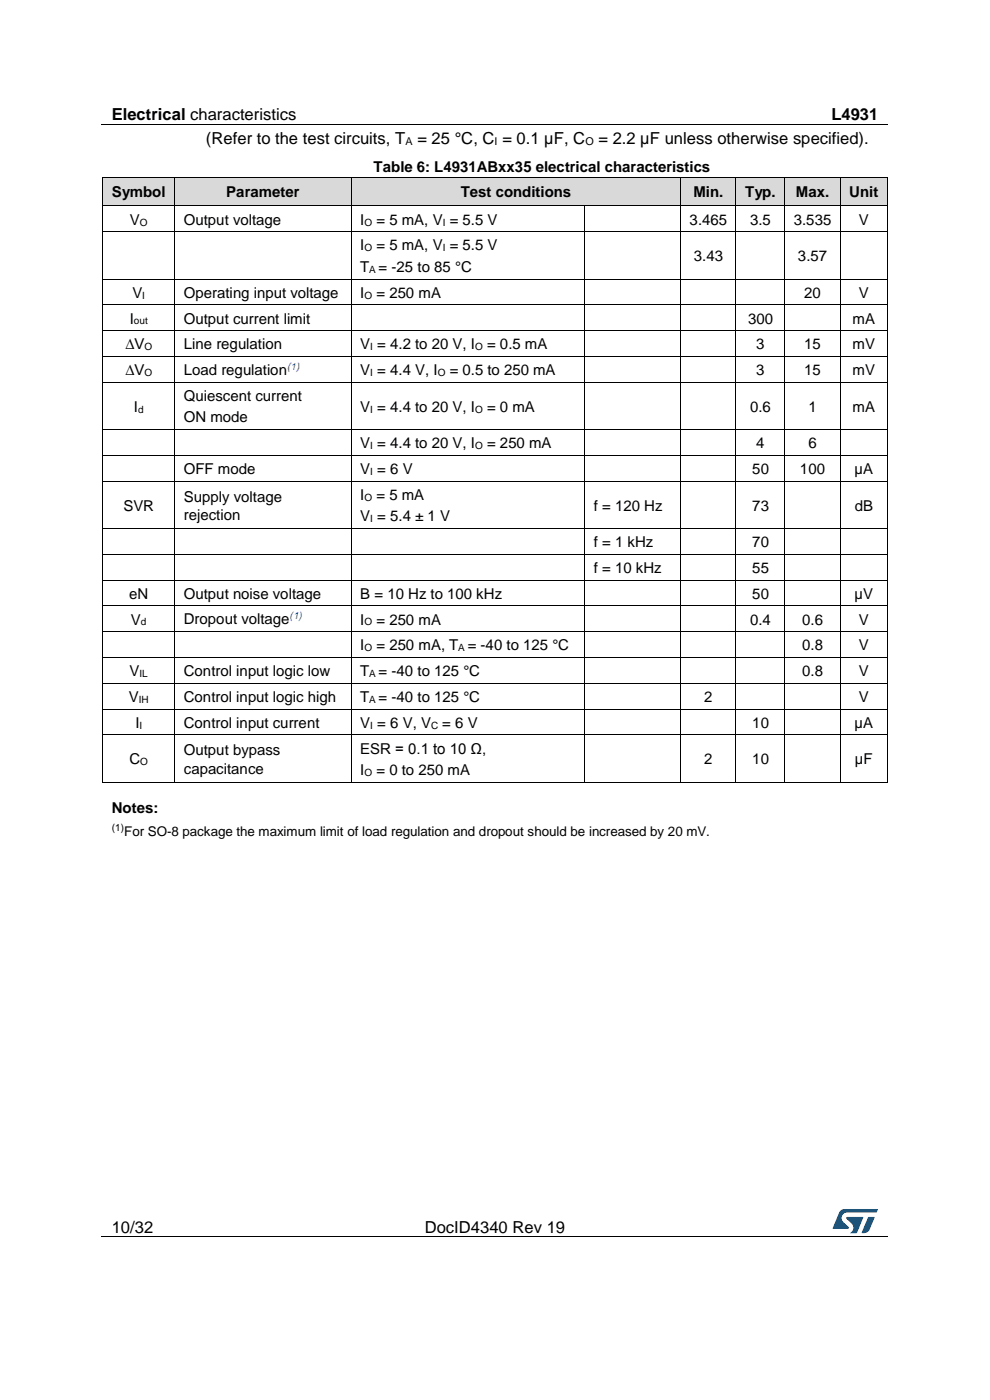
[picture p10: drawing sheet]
<svg xmlns="http://www.w3.org/2000/svg" width="210mm" height="297mm" viewBox="0 0 210 297" stroke-linecap="round" stroke-linejoin="round" font-family="sans-serif">
<path d="M21.5 26.5h166.8M21.5 262.4h166.8" fill="none" stroke="#000" stroke-width=".21"/>
<g fill="#000">
<path d="M105.3 26.4h.1v.1h-.1z" fill-rule="evenodd"/>
<path d="M61.6 262.3h.1v.2h-.1z" fill-rule="evenodd"/>
<path d="M148 262.3h.2v.2h-.2z" fill-rule="evenodd"/>
</g>
<g fill="#005288">
<path d="M178.2 256.9l.6-.4h.4l7 .1-.3 .6h-6.1a1.26 1.26 0 0 0-1.3 1.1 1.26 1.26 0 0 0 .8 1.4l.7 .6v.3l-3.3 .1z"/>
<path d="M184.2 258.2l1.3 .1-1 2.5a1.32 1.32 0 0 1-1.7 .7z"/>
<path d="M179.6 258.2l3.6 .1-1.5 3.3h-1.4a1.35 1.35 0 0 0 .7-1.2 1.35 1.35 0 0 0-.8-1.2l-.6-.6z"/>
</g>
<g fill="#d9d9d9">
<path d="M21.9 37.6h15.2v6h-15.2z" fill-rule="evenodd"/>
<path d="M23.7 37.6h11.5v6h-11.5z" fill-rule="evenodd"/>
<path d="M37.1 37.6h37.4v6h-37.4z" fill-rule="evenodd"/>
<path d="M39 37.6h33.6v6h-33.6z" fill-rule="evenodd"/>
<path d="M74.6 37.6h69.7v6h-69.7z" fill-rule="evenodd"/>
<path d="M76.4 37.6h66.1v6h-66.1z" fill-rule="evenodd"/>
<path d="M144.4 37.6h11.7v6h-11.7z" fill-rule="evenodd"/>
<path d="M146.3 37.6h8v6h-8z" fill-rule="evenodd"/>
<path d="M156.2 37.6h10.3v6h-10.3z" fill-rule="evenodd"/>
<path d="M158.1 37.6h6.5v6h-6.5z" fill-rule="evenodd"/>
<path d="M166.5 37.6h11.8v6h-11.8z" fill-rule="evenodd"/>
<path d="M168.4 37.6h8v6h-8z" fill-rule="evenodd"/>
<path d="M178.3 37.6h9.9v6h-9.9z" fill-rule="evenodd"/>
<path d="M180.2 37.6h6.2v6h-6.2z" fill-rule="evenodd"/>
</g>
<g fill="#000">
<path d="M21.7 37.5l.1 .1z" fill-rule="evenodd"/>
<path d="M21.7 37.5l.1 .1z" fill-rule="evenodd"/>
<path d="M37 37.5l.1 .1z" fill-rule="evenodd"/>
<path d="M74.5 37.5l.1 .1z" fill-rule="evenodd"/>
<path d="M144.3 37.5l.1 .1z" fill-rule="evenodd"/>
<path d="M156.1 37.5l.1 .1z" fill-rule="evenodd"/>
<path d="M166.4 37.5l.1 .1z" fill-rule="evenodd"/>
<path d="M178.2 37.5l.1 .1z" fill-rule="evenodd"/>
<path d="M188.2 37.5l.1 .1z" fill-rule="evenodd"/>
<path d="M188.2 37.5l.1 .1z" fill-rule="evenodd"/>
<path d="M21.7 43.6h.2v.2h-.2z" fill-rule="evenodd"/>
<path d="M21.7 43.6h.2v.2h-.2z" fill-rule="evenodd"/>
<path d="M21.7 49.1h.2v.1h-.2z" fill-rule="evenodd"/>
<path d="M21.7 59.1h.2v.2h-.2z" fill-rule="evenodd"/>
<path d="M21.9 43.6h.1v.2h-.1z" fill-rule="evenodd"/>
<path d="M37 43.6h.2v.2h-.2z" fill-rule="evenodd"/>
<path d="M37 49.1h.2v.1h-.2z" fill-rule="evenodd"/>
<path d="M37 59.1h.2v.2h-.2z" fill-rule="evenodd"/>
<path d="M37.2 43.6h.1v.2h-.1z" fill-rule="evenodd"/>
<path d="M74.4 43.6h.2v.2h-.2z" fill-rule="evenodd"/>
<path d="M74.4 49.1h.2v.1h-.2z" fill-rule="evenodd"/>
<path d="M74.4 59.1h.2v.2h-.2z" fill-rule="evenodd"/>
<path d="M74.6 43.6h.2v.2h-.2z" fill-rule="evenodd"/>
<path d="M124 43.6h.1v.2h-.1z" fill-rule="evenodd"/>
<path d="M124 49.1h.1v.1h-.1z" fill-rule="evenodd"/>
<path d="M124 59.1h.1v.2h-.1z" fill-rule="evenodd"/>
<path d="M144.3 43.6h.2v.2h-.2z" fill-rule="evenodd"/>
<path d="M144.3 49.1h.2v.1h-.2z" fill-rule="evenodd"/>
<path d="M144.3 59.1h.2v.2h-.2z" fill-rule="evenodd"/>
<path d="M144.5 43.6h.1v.2h-.1z" fill-rule="evenodd"/>
<path d="M156 43.6h.2v.2h-.2z" fill-rule="evenodd"/>
<path d="M156 49.1h.2v.1h-.2z" fill-rule="evenodd"/>
<path d="M156 59.1h.2v.2h-.2z" fill-rule="evenodd"/>
<path d="M156.2 43.6h.2v.2h-.2z" fill-rule="evenodd"/>
<path d="M166.4 43.6h.2v.2h-.2z" fill-rule="evenodd"/>
<path d="M166.4 49.1h.2v.1h-.2z" fill-rule="evenodd"/>
<path d="M166.4 59.1h.2v.2h-.2z" fill-rule="evenodd"/>
<path d="M166.6 43.6h.1v.2h-.1z" fill-rule="evenodd"/>
<path d="M178.2 43.6h.2v.2h-.2z" fill-rule="evenodd"/>
<path d="M178.2 49.1h.2v.1h-.2z" fill-rule="evenodd"/>
<path d="M178.2 59.1h.2v.2h-.2z" fill-rule="evenodd"/>
<path d="M178.4 43.6h.1v.2h-.1z" fill-rule="evenodd"/>
<path d="M188.2 43.6h.1v.2h-.1z" fill-rule="evenodd"/>
<path d="M188.2 43.6h.1v.2h-.1z" fill-rule="evenodd"/>
<path d="M188.2 49.1h.1v.1h-.1z" fill-rule="evenodd"/>
<path d="M188.2 59.1h.1v.2h-.1z" fill-rule="evenodd"/>
<path d="M21.7 64.6h.2v.2h-.2z" fill-rule="evenodd"/>
<path d="M21.7 70.1h.2v.1h-.2z" fill-rule="evenodd"/>
<path d="M21.7 75.5h.2v.2h-.2z" fill-rule="evenodd"/>
<path d="M37 64.6h.2v.2h-.2z" fill-rule="evenodd"/>
<path d="M37 70.1h.2v.1h-.2z" fill-rule="evenodd"/>
<path d="M37 75.5h.2v.2h-.2z" fill-rule="evenodd"/>
<path d="M74.4 64.6h.2v.2h-.2z" fill-rule="evenodd"/>
<path d="M74.4 70.1h.2v.1h-.2z" fill-rule="evenodd"/>
<path d="M74.4 75.5h.2v.2h-.2z" fill-rule="evenodd"/>
<path d="M124 64.6h.1v.2h-.1z" fill-rule="evenodd"/>
<path d="M124 70.1h.1v.1h-.1z" fill-rule="evenodd"/>
<path d="M124 75.5h.1v.2h-.1z" fill-rule="evenodd"/>
<path d="M144.3 64.6h.2v.2h-.2z" fill-rule="evenodd"/>
<path d="M144.3 70.1h.2v.1h-.2z" fill-rule="evenodd"/>
<path d="M144.3 75.5h.2v.2h-.2z" fill-rule="evenodd"/>
<path d="M156 64.6h.2v.2h-.2z" fill-rule="evenodd"/>
<path d="M156 70.1h.2v.1h-.2z" fill-rule="evenodd"/>
<path d="M156 75.5h.2v.2h-.2z" fill-rule="evenodd"/>
<path d="M166.4 64.6h.2v.2h-.2z" fill-rule="evenodd"/>
<path d="M166.4 70.1h.2v.1h-.2z" fill-rule="evenodd"/>
<path d="M166.4 75.5h.2v.2h-.2z" fill-rule="evenodd"/>
<path d="M178.2 64.6h.2v.2h-.2z" fill-rule="evenodd"/>
<path d="M178.2 70.1h.2v.1h-.2z" fill-rule="evenodd"/>
<path d="M178.2 75.5h.2v.2h-.2z" fill-rule="evenodd"/>
<path d="M188.2 64.6h.1v.2h-.1z" fill-rule="evenodd"/>
<path d="M188.2 70.1h.1v.1h-.1z" fill-rule="evenodd"/>
<path d="M188.2 75.5h.1v.2h-.1z" fill-rule="evenodd"/>
<path d="M21.7 81h.2v.2h-.2z" fill-rule="evenodd"/>
<path d="M21.7 91.1h.2v.1h-.2z" fill-rule="evenodd"/>
<path d="M21.7 96.5h.2v.2h-.2z" fill-rule="evenodd"/>
<path d="M37 81h.2v.2h-.2z" fill-rule="evenodd"/>
<path d="M37 91.1h.2v.1h-.2z" fill-rule="evenodd"/>
<path d="M37 96.5h.2v.2h-.2z" fill-rule="evenodd"/>
<path d="M74.4 81h.2v.2h-.2z" fill-rule="evenodd"/>
<path d="M74.4 91.1h.2v.1h-.2z" fill-rule="evenodd"/>
<path d="M74.4 96.5h.2v.2h-.2z" fill-rule="evenodd"/>
<path d="M124 81h.1v.2h-.1z" fill-rule="evenodd"/>
<path d="M124 91.1h.1v.1h-.1z" fill-rule="evenodd"/>
<path d="M124 96.5h.1v.2h-.1z" fill-rule="evenodd"/>
<path d="M144.3 81h.2v.2h-.2z" fill-rule="evenodd"/>
<path d="M144.3 91.1h.2v.1h-.2z" fill-rule="evenodd"/>
<path d="M144.3 96.5h.2v.2h-.2z" fill-rule="evenodd"/>
<path d="M156 81h.2v.2h-.2z" fill-rule="evenodd"/>
<path d="M156 91.1h.2v.1h-.2z" fill-rule="evenodd"/>
<path d="M156 96.5h.2v.2h-.2z" fill-rule="evenodd"/>
<path d="M166.4 81h.2v.2h-.2z" fill-rule="evenodd"/>
<path d="M166.4 91.1h.2v.1h-.2z" fill-rule="evenodd"/>
<path d="M166.4 96.5h.2v.2h-.2z" fill-rule="evenodd"/>
<path d="M178.2 81h.2v.2h-.2z" fill-rule="evenodd"/>
<path d="M178.2 91.1h.2v.1h-.2z" fill-rule="evenodd"/>
<path d="M178.2 96.5h.2v.2h-.2z" fill-rule="evenodd"/>
<path d="M188.2 81h.1v.2h-.1z" fill-rule="evenodd"/>
<path d="M188.2 91.1h.1v.1h-.1z" fill-rule="evenodd"/>
<path d="M188.2 96.5h.1v.2h-.1z" fill-rule="evenodd"/>
<path d="M21.7 102h.2v.2h-.2z" fill-rule="evenodd"/>
<path d="M21.7 112.1h.2v.1h-.2z" fill-rule="evenodd"/>
<path d="M21.7 117.5h.2v.2h-.2z" fill-rule="evenodd"/>
<path d="M37 102h.2v.2h-.2z" fill-rule="evenodd"/>
<path d="M37 112.1h.2v.1h-.2z" fill-rule="evenodd"/>
<path d="M37 117.5h.2v.2h-.2z" fill-rule="evenodd"/>
<path d="M74.4 102h.2v.2h-.2z" fill-rule="evenodd"/>
<path d="M74.4 112.1h.2v.1h-.2z" fill-rule="evenodd"/>
<path d="M74.4 117.5h.2v.2h-.2z" fill-rule="evenodd"/>
<path d="M124 102h.1v.2h-.1z" fill-rule="evenodd"/>
<path d="M124 112.1h.1v.1h-.1z" fill-rule="evenodd"/>
<path d="M124 117.5h.1v.2h-.1z" fill-rule="evenodd"/>
<path d="M144.3 102h.2v.2h-.2z" fill-rule="evenodd"/>
<path d="M144.3 112.1h.2v.1h-.2z" fill-rule="evenodd"/>
<path d="M144.3 117.5h.2v.2h-.2z" fill-rule="evenodd"/>
<path d="M156 102h.2v.2h-.2z" fill-rule="evenodd"/>
<path d="M156 112.1h.2v.1h-.2z" fill-rule="evenodd"/>
<path d="M156 117.5h.2v.2h-.2z" fill-rule="evenodd"/>
<path d="M166.4 102h.2v.2h-.2z" fill-rule="evenodd"/>
<path d="M166.4 112.1h.2v.1h-.2z" fill-rule="evenodd"/>
<path d="M166.4 117.5h.2v.2h-.2z" fill-rule="evenodd"/>
<path d="M178.2 102h.2v.2h-.2z" fill-rule="evenodd"/>
<path d="M178.2 112.1h.2v.1h-.2z" fill-rule="evenodd"/>
<path d="M178.2 117.5h.2v.2h-.2z" fill-rule="evenodd"/>
<path d="M188.2 102h.1v.2h-.1z" fill-rule="evenodd"/>
<path d="M188.2 112.1h.1v.1h-.1z" fill-rule="evenodd"/>
<path d="M188.2 117.5h.1v.2h-.1z" fill-rule="evenodd"/>
<path d="M21.7 123h.2v.2h-.2z" fill-rule="evenodd"/>
<path d="M21.7 128.5h.2v.1h-.2z" fill-rule="evenodd"/>
<path d="M21.7 133.9h.2v.2h-.2z" fill-rule="evenodd"/>
<path d="M21.7 139.4h.2v.1h-.2z" fill-rule="evenodd"/>
<path d="M37 123h.2v.2h-.2z" fill-rule="evenodd"/>
<path d="M37 128.5h.2v.1h-.2z" fill-rule="evenodd"/>
<path d="M37 133.9h.2v.2h-.2z" fill-rule="evenodd"/>
<path d="M37 139.4h.2v.1h-.2z" fill-rule="evenodd"/>
<path d="M74.4 123h.2v.2h-.2z" fill-rule="evenodd"/>
<path d="M74.4 128.5h.2v.1h-.2z" fill-rule="evenodd"/>
<path d="M74.4 133.9h.2v.2h-.2z" fill-rule="evenodd"/>
<path d="M74.4 139.4h.2v.1h-.2z" fill-rule="evenodd"/>
<path d="M124 123h.1v.2h-.1z" fill-rule="evenodd"/>
<path d="M124 128.5h.1v.1h-.1z" fill-rule="evenodd"/>
<path d="M124 133.9h.1v.2h-.1z" fill-rule="evenodd"/>
<path d="M124 139.4h.1v.1h-.1z" fill-rule="evenodd"/>
<path d="M144.3 123h.2v.2h-.2z" fill-rule="evenodd"/>
<path d="M144.3 128.5h.2v.1h-.2z" fill-rule="evenodd"/>
<path d="M144.3 133.9h.2v.2h-.2z" fill-rule="evenodd"/>
<path d="M144.3 139.4h.2v.1h-.2z" fill-rule="evenodd"/>
<path d="M156 123h.2v.2h-.2z" fill-rule="evenodd"/>
<path d="M156 128.5h.2v.1h-.2z" fill-rule="evenodd"/>
<path d="M156 133.9h.2v.2h-.2z" fill-rule="evenodd"/>
<path d="M156 139.4h.2v.1h-.2z" fill-rule="evenodd"/>
<path d="M166.4 123h.2v.2h-.2z" fill-rule="evenodd"/>
<path d="M166.4 128.5h.2v.1h-.2z" fill-rule="evenodd"/>
<path d="M166.4 133.9h.2v.2h-.2z" fill-rule="evenodd"/>
<path d="M166.4 139.4h.2v.1h-.2z" fill-rule="evenodd"/>
<path d="M178.2 123h.2v.2h-.2z" fill-rule="evenodd"/>
<path d="M178.2 128.5h.2v.1h-.2z" fill-rule="evenodd"/>
<path d="M178.2 133.9h.2v.2h-.2z" fill-rule="evenodd"/>
<path d="M178.2 139.4h.2v.1h-.2z" fill-rule="evenodd"/>
<path d="M188.2 123h.1v.2h-.1z" fill-rule="evenodd"/>
<path d="M188.2 128.5h.1v.1h-.1z" fill-rule="evenodd"/>
<path d="M188.2 133.9h.1v.2h-.1z" fill-rule="evenodd"/>
<path d="M188.2 139.4h.1v.1h-.1z" fill-rule="evenodd"/>
<path d="M21.7 144.9h.2v.2h-.2z" fill-rule="evenodd"/>
<path d="M21.7 150.3h.2v.2h-.2z" fill-rule="evenodd"/>
<path d="M21.7 155.8h.2v.2h-.2z" fill-rule="evenodd"/>
<path d="M37 144.9h.2v.2h-.2z" fill-rule="evenodd"/>
<path d="M37 150.3h.2v.2h-.2z" fill-rule="evenodd"/>
<path d="M37 155.8h.2v.2h-.2z" fill-rule="evenodd"/>
<path d="M74.4 144.9h.2v.2h-.2z" fill-rule="evenodd"/>
<path d="M74.4 150.3h.2v.2h-.2z" fill-rule="evenodd"/>
<path d="M74.4 155.8h.2v.2h-.2z" fill-rule="evenodd"/>
<path d="M124 144.9h.1v.2h-.1z" fill-rule="evenodd"/>
<path d="M124 150.3h.1v.2h-.1z" fill-rule="evenodd"/>
<path d="M124 155.8h.1v.2h-.1z" fill-rule="evenodd"/>
<path d="M144.3 144.9h.2v.2h-.2z" fill-rule="evenodd"/>
<path d="M144.3 150.3h.2v.2h-.2z" fill-rule="evenodd"/>
<path d="M144.3 155.8h.2v.2h-.2z" fill-rule="evenodd"/>
<path d="M156 144.9h.2v.2h-.2z" fill-rule="evenodd"/>
<path d="M156 150.3h.2v.2h-.2z" fill-rule="evenodd"/>
<path d="M156 155.8h.2v.2h-.2z" fill-rule="evenodd"/>
<path d="M166.4 144.9h.2v.2h-.2z" fill-rule="evenodd"/>
<path d="M166.4 150.3h.2v.2h-.2z" fill-rule="evenodd"/>
<path d="M166.4 155.8h.2v.2h-.2z" fill-rule="evenodd"/>
<path d="M178.2 144.9h.2v.2h-.2z" fill-rule="evenodd"/>
<path d="M178.2 150.3h.2v.2h-.2z" fill-rule="evenodd"/>
<path d="M178.2 155.8h.2v.2h-.2z" fill-rule="evenodd"/>
<path d="M188.2 144.9h.1v.2h-.1z" fill-rule="evenodd"/>
<path d="M188.2 150.3h.1v.2h-.1z" fill-rule="evenodd"/>
<path d="M188.2 155.8h.1v.2h-.1z" fill-rule="evenodd"/>
<path d="M21.7 165.9h.2v.2h-.2z" fill-rule="evenodd"/>
<path d="M21.7 165.9h.2v.2h-.2z" fill-rule="evenodd"/>
<path d="M37 165.9h.2v.2h-.2z" fill-rule="evenodd"/>
<path d="M74.4 165.9h.2v.2h-.2z" fill-rule="evenodd"/>
<path d="M124 165.9h.1v.2h-.1z" fill-rule="evenodd"/>
<path d="M144.3 165.9h.2v.2h-.2z" fill-rule="evenodd"/>
<path d="M156 165.9h.2v.2h-.2z" fill-rule="evenodd"/>
<path d="M166.4 165.9h.2v.2h-.2z" fill-rule="evenodd"/>
<path d="M178.2 165.9h.2v.2h-.2z" fill-rule="evenodd"/>
<path d="M188.2 165.9h.1v.2h-.1z" fill-rule="evenodd"/>
<path d="M188.2 165.9h.1v.2h-.1z" fill-rule="evenodd"/>
</g>
<g fill="none" stroke="#000" stroke-width=".21">
<path d="M21.8 37.6v6M21.8 37.6h15.3M37.1 37.6v6M37.1 37.6h37.4M74.5 37.6v6M74.6 37.6h69.7M144.4 37.6v6M144.4 37.6h11.7M156.1 37.6v6M156.2 37.6h10.2M166.5 37.6v6M166.5 37.6h11.7"/>
<path d="M178.3 37.6v6M178.3 37.6h9.9M188.3 37.6v6M21.8 43.8v5.3M21.8 49.2v9.9M21.8 59.3v5.3M21.9 49.2h15.1M21.9 59.2h15.1M22 43.7h15M37.1 43.8v5.3M37.1 49.2v9.9M37.1 59.3v5.3"/>
<path d="M37.2 49.2h37.2M37.2 59.2h37.2M37.3 43.7h37.1M74.5 43.8v5.3M74.5 49.2v9.9M74.5 59.3v5.3M74.6 49.2h49.4M74.6 59.2h49.4M74.8 43.7h49.2M124.1 43.8v5.3M124.1 49.2v9.9M124.1 59.3v5.3"/>
<path d="M124.1 43.7h20.2M124.1 49.2h20.2M124.1 59.2h20.2M144.4 43.8v5.3M144.4 49.2v9.9M144.4 59.3v5.3M144.5 49.2h11.5M144.5 59.2h11.5M144.6 43.7h11.4M156.1 43.8v5.3M156.1 49.2v9.9M156.1 59.3v5.3"/>
<path d="M156.2 49.2h10.2M156.2 59.2h10.2M156.4 43.7h10M166.5 43.8v5.3M166.5 49.2v9.9M166.5 59.3v5.3M166.6 49.2h11.6M166.6 59.2h11.6M166.7 43.7h11.5M178.3 43.8v5.3M178.3 49.2v9.9M178.3 59.3v5.3"/>
<path d="M178.4 49.2h9.8M178.4 59.2h9.8M178.5 43.7h9.7M188.3 43.8v5.3M188.3 49.2v9.9M188.3 59.3v5.3M21.8 64.8v5.3M21.8 70.2v5.3M21.8 75.7v5.3M21.9 64.7h15.1M21.9 70.2h15.1M21.9 75.6h15.1"/>
<path d="M37.1 64.8v5.3M37.1 70.2v5.3M37.1 75.7v5.3M37.2 64.7h37.2M37.2 70.2h37.2M37.2 75.6h37.2M74.5 64.8v5.3M74.5 70.2v5.3M74.5 75.7v5.3M74.6 64.7h49.4M74.6 70.2h49.4M74.6 75.6h49.4"/>
<path d="M124.1 64.8v5.3M124.1 70.2v5.3M124.1 75.7v5.3M124.1 64.7h20.2M124.1 70.2h20.2M124.1 75.6h20.2M144.4 64.8v5.3M144.4 70.2v5.3M144.4 75.7v5.3M144.5 64.7h11.5M144.5 70.2h11.5M144.5 75.6h11.5"/>
<path d="M156.1 64.8v5.3M156.1 70.2v5.3M156.1 75.7v5.3M156.2 64.7h10.2M156.2 70.2h10.2M156.2 75.6h10.2M166.5 64.8v5.3M166.5 70.2v5.3M166.5 75.7v5.3M166.6 64.7h11.6M166.6 70.2h11.6M166.6 75.6h11.6"/>
<path d="M178.3 64.8v5.3M178.3 70.2v5.3M178.3 75.7v5.3M178.4 64.7h9.8M178.4 70.2h9.8M178.4 75.6h9.8M188.3 64.8v5.3M188.3 70.2v5.3M188.3 75.7v5.3M21.8 81.2v9.9M21.8 91.2v5.3M21.8 96.7v5.3"/>
<path d="M21.9 81.1h15.1M21.9 91.2h15.1M21.9 96.6h15.1M37.1 81.2v9.9M37.1 91.2v5.3M37.1 96.7v5.3M37.2 81.1h37.2M37.2 91.2h37.2M37.2 96.6h37.2M74.5 81.2v9.9M74.5 91.2v5.3M74.5 96.7v5.3"/>
<path d="M74.6 81.1h49.4M74.6 91.2h49.4M74.6 96.6h49.4M124.1 81.2v9.9M124.1 91.2v5.3M124.1 96.7v5.3M124.1 81.1h20.2M124.1 91.2h20.2M124.1 96.6h20.2M144.4 81.2v9.9M144.4 91.2v5.3M144.4 96.7v5.3"/>
<path d="M144.5 81.1h11.5M144.5 91.2h11.5M144.5 96.6h11.5M156.1 81.2v9.9M156.1 91.2v5.3M156.1 96.7v5.3M156.2 81.1h10.2M156.2 91.2h10.2M156.2 96.6h10.2M166.5 81.2v9.9M166.5 91.2v5.3M166.5 96.7v5.3"/>
<path d="M166.6 81.1h11.6M166.6 91.2h11.6M166.6 96.6h11.6M178.3 81.2v9.9M178.3 91.2v5.3M178.3 96.7v5.3M178.4 81.1h9.8M178.4 91.2h9.8M178.4 96.6h9.8M188.3 81.2v9.9M188.3 91.2v5.3M188.3 96.7v5.3"/>
<path d="M21.8 102.2v9.9M21.8 112.2v5.3M21.8 117.7v5.3M21.9 102.1h15.1M21.9 112.2h15.1M21.9 117.6h15.1M37.1 102.2v9.9M37.1 112.2v5.3M37.1 117.7v5.3M37.2 102.1h37.2M37.2 112.2h37.2M37.2 117.6h37.2"/>
<path d="M74.5 102.2v9.9M74.5 112.2v5.3M74.5 117.7v5.3M74.6 102.1h49.4M74.6 112.2h49.4M74.6 117.6h49.4M124.1 102.2v9.9M124.1 112.2v5.3M124.1 117.7v5.3M124.1 102.1h20.2M124.1 112.2h20.2M124.1 117.6h20.2"/>
<path d="M144.4 102.2v9.9M144.4 112.2v5.3M144.4 117.7v5.3M144.5 102.1h11.5M144.5 112.2h11.5M144.5 117.6h11.5M156.1 102.2v9.9M156.1 112.2v5.3M156.1 117.7v5.3M156.2 102.1h10.2M156.2 112.2h10.2M156.2 117.6h10.2"/>
<path d="M166.5 102.2v9.9M166.5 112.2v5.3M166.5 117.7v5.3M166.6 102.1h11.6M166.6 112.2h11.6M166.6 117.6h11.6M178.3 102.2v9.9M178.3 112.2v5.3M178.3 117.7v5.3M178.4 102.1h9.8M178.4 112.2h9.8M178.4 117.6h9.8"/>
<path d="M188.3 102.2v9.9M188.3 112.2v5.3M188.3 117.7v5.3M21.8 123.2v5.3M21.8 128.6v5.3M21.8 134.1v5.3M21.8 139.5v5.4M21.9 123.1h15.1M21.9 128.5h15.1M21.9 134h15.1M21.9 139.5h15.1M37.1 123.2v5.3"/>
<path d="M37.1 128.6v5.3M37.1 134.1v5.3M37.1 139.5v5.4M37.2 123.1h37.2M37.2 128.5h37.2M37.2 134h37.2M37.2 139.5h37.2M74.5 123.2v5.3M74.5 128.6v5.3M74.5 134.1v5.3M74.5 139.5v5.4M74.6 123.1h49.4"/>
<path d="M74.6 128.5h49.4M74.6 134h49.4M74.6 139.5h49.4M124.1 123.2v5.3M124.1 128.6v5.3M124.1 134.1v5.3M124.1 139.5v5.4M124.1 123.1h20.2M124.1 128.5h20.2M124.1 134h20.2M124.1 139.5h20.2M144.4 123.2v5.3"/>
<path d="M144.4 128.6v5.3M144.4 134.1v5.3M144.4 139.5v5.4M144.5 123.1h11.5M144.5 128.5h11.5M144.5 134h11.5M144.5 139.5h11.5M156.1 123.2v5.3M156.1 128.6v5.3M156.1 134.1v5.3M156.1 139.5v5.4M156.2 123.1h10.2"/>
<path d="M156.2 128.5h10.2M156.2 134h10.2M156.2 139.5h10.2M166.5 123.2v5.3M166.5 128.6v5.3M166.5 134.1v5.3M166.5 139.5v5.4M166.6 123.1h11.6M166.6 128.5h11.6M166.6 134h11.6M166.6 139.5h11.6M178.3 123.2v5.3"/>
<path d="M178.3 128.6v5.3M178.3 134.1v5.3M178.3 139.5v5.4M178.4 123.1h9.8M178.4 128.5h9.8M178.4 134h9.8M178.4 139.5h9.8M188.3 123.2v5.3M188.3 128.6v5.3M188.3 134.1v5.3M188.3 139.5v5.4M21.8 145.1v5.2"/>
<path d="M21.8 150.5v5.3M21.8 156v9.9M21.9 145h15.1M21.9 150.4h15.1M21.9 155.9h15.1M37.1 145.1v5.2M37.1 150.5v5.3M37.1 156v9.9M37.2 145h37.2M37.2 150.4h37.2M37.2 155.9h37.2M74.5 145.1v5.2"/>
<path d="M74.5 150.5v5.3M74.5 156v9.9M74.6 145h49.4M74.6 150.4h49.4M74.6 155.9h49.4M124.1 145.1v5.2M124.1 150.5v5.3M124.1 156v9.9M124.1 145h20.2M124.1 150.4h20.2M124.1 155.9h20.2M144.4 145.1v5.2"/>
<path d="M144.4 150.5v5.3M144.4 156v9.9M144.5 145h11.5M144.5 150.4h11.5M144.5 155.9h11.5M156.1 145.1v5.2M156.1 150.5v5.3M156.1 156v9.9M156.2 145h10.2M156.2 150.4h10.2M156.2 155.9h10.2M166.5 145.1v5.2"/>
<path d="M166.5 150.5v5.3M166.5 156v9.9M166.6 145h11.6M166.6 150.4h11.6M166.6 155.9h11.6M178.3 145.1v5.2M178.3 150.5v5.3M178.3 156v9.9M178.4 145h9.8M178.4 150.4h9.8M178.4 155.9h9.8M188.3 145.1v5.2"/>
<path d="M188.3 150.5v5.3M188.3 156v9.9M21.9 166h15.1M37.2 166h37.2M74.6 166h49.4M124.1 166h20.2M144.5 166h11.5M156.2 166h10.2M166.6 166h11.6M178.4 166h9.8"/>
</g>
<g font-size="3.5">
<text x="23.7" y="25.5">Electrical characteristics</text>
<text x="176.4" y="25.5">L4931</text>
<text x="43.7" y="30.6">(Refer to the test circuits, T</text>
<text x="88.5" y="30.6">= 25 °C, C = 0.1 µF, C</text>
<text x="126.9" y="30.6">= 2.2 µF unless otherwise specified).</text>
<text x="23.7" y="261.5">10/32</text>
<text x="90.1" y="261.5">DocID4340 Rev 19</text>
</g>
<g font-size="3.2">
<text x="23.7" y="41.7">Symbol</text>
<text x="48" y="41.7">Parameter</text>
<text x="79.3" y="36.4">Table 6: L4931ABxx35 electrical characteristics</text>
<text x="97.7" y="41.7">Test conditions</text>
<text x="147.1" y="41.7">Min.</text>
<text x="158.1" y="41.7">Typ.</text>
<text x="168.9" y="41.7">Max.</text>
<text x="180.2" y="41.7">Unit</text>
<text x="27.6" y="47.7">V</text>
<text x="39" y="47.7">Output voltage</text>
<text x="76.4" y="47.7">I</text>
<text x="79.9" y="47.7">= 5 mA, V = 5.5 V</text>
<text x="146.3" y="47.7">3.465</text>
<text x="159.1" y="47.7">3.5</text>
<text x="168.4" y="47.7">3.535</text>
<text x="182.2" y="47.7">V</text>
<text x="76.4" y="53.1">I</text>
<text x="79.9" y="53.1">= 5 mA, V = 5.5 V</text>
<text x="76.4" y="57.7">T = -25 to 85 °C</text>
<text x="147.2" y="55.4">3.43</text>
<text x="169.3" y="55.4">3.57</text>
<text x="28.1" y="63.2">V</text>
<text x="39" y="63.2">Operating input voltage</text>
<text x="76.4" y="63.2">I</text>
<text x="79.9" y="63.2">= 250 mA</text>
<text x="170.6" y="63.2">20</text>
<text x="182.2" y="63.2">V</text>
<text x="27.5" y="68.7">I</text>
<text x="39" y="68.7">Output current limit</text>
<text x="158.7" y="68.7">300</text>
<text x="180.8" y="68.7">mA</text>
<text x="26.6" y="74.1">∆V</text>
<text x="39" y="74.1">Line regulation</text>
<text x="76.4" y="74.1">V = 4.2 to 20 V, I</text>
<text x="103.3" y="74.1">= 0.5 mA</text>
<text x="160.4" y="74.1">3</text>
<text x="170.6" y="74.1">15</text>
<text x="180.8" y="74.1">mV</text>
<text x="26.6" y="79.6">∆V</text>
<text x="39" y="79.6">Load regulation</text>
<text x="76.4" y="79.6">V = 4.4 V, I</text>
<text x="95.4" y="79.6">= 0.5 to 250 mA</text>
<text x="160.4" y="79.6">3</text>
<text x="170.6" y="79.6">15</text>
<text x="180.8" y="79.6">mV</text>
<text x="28.4" y="87.4">I</text>
<text x="39" y="85.1">Quiescent current</text>
<text x="39" y="89.6">ON mode</text>
<text x="76.4" y="87.4">V = 4.4 to 20 V, I</text>
<text x="103.3" y="87.4">= 0 mA</text>
<text x="159.1" y="87.4">0.6</text>
<text x="171.5" y="87.4">1</text>
<text x="180.8" y="87.4">mA</text>
<text x="76.4" y="95.1">V = 4.4 to 20 V, I</text>
<text x="103.3" y="95.1">= 250 mA</text>
<text x="160.4" y="95.1">4</text>
<text x="171.5" y="95.1">6</text>
<text x="39" y="100.6">OFF mode</text>
<text x="76.4" y="100.6">V = 6 V</text>
<text x="159.6" y="100.6">50</text>
<text x="169.7" y="100.6">100</text>
<text x="181.3" y="100.6">µA</text>
<text x="39" y="106.4">Supply voltage</text>
<text x="76.4" y="106.1">I</text>
<text x="79.9" y="106.1">= 5 mA</text>
<text x="26.2" y="108.3">SVR</text>
<text x="39" y="110.3">rejection</text>
<text x="76.4" y="110.6">V = 5.4 ± 1 V</text>
<text x="126" y="108.3">f = 120 Hz</text>
<text x="159.6" y="108.3">73</text>
<text x="181.3" y="108.3">dB</text>
<text x="126" y="116.1">f = 1 kHz</text>
<text x="159.6" y="116.1">70</text>
<text x="126" y="121.6">f = 10 kHz</text>
<text x="159.6" y="121.6">55</text>
<text x="27.4" y="127.1">eN</text>
<text x="39" y="127.1">Output noise voltage</text>
<text x="76.4" y="127.1">B = 10 Hz to 100 kHz</text>
<text x="159.6" y="127.1">50</text>
<text x="181.3" y="127.1">µV</text>
<text x="27.8" y="132.5">V</text>
<text x="39" y="132.5">Dropout voltage</text>
<text x="76.4" y="132.5">I</text>
<text x="76.4" y="138">I</text>
<text x="79.9" y="132.5">= 250 mA</text>
<text x="79.9" y="138">= 250 mA, T = -40 to 125 °C</text>
<text x="159.1" y="132.5">0.4</text>
<text x="170.2" y="132.5">0.6</text>
<text x="170.2" y="138">0.8</text>
<text x="182.2" y="132.5">V</text>
<text x="182.2" y="138">V</text>
<text x="27.5" y="143.5">V</text>
<text x="39" y="143.5">Control input logic low</text>
<text x="76.4" y="143.5">T = -40 to 125 °C</text>
<text x="170.2" y="143.5">0.8</text>
<text x="182.2" y="143.5">V</text>
<text x="27.3" y="148.9">V</text>
<text x="39" y="148.9">Control input logic high</text>
<text x="76.4" y="148.9">T = -40 to 125 °C</text>
<text x="149.4" y="148.9">2</text>
<text x="182.2" y="148.9">V</text>
<text x="28.7" y="154.4">I</text>
<text x="39" y="154.4">Control input current</text>
<text x="76.4" y="154.4">V = 6 V, V</text>
<text x="93.8" y="154.4">= 6 V</text>
<text x="159.6" y="154.4">10</text>
<text x="181.3" y="154.4">µA</text>
<text x="39" y="160.2">Output bypass</text>
<text x="76.4" y="159.9">ESR = 0.1 to 10 Ω,</text>
<text x="27.5" y="162.2">C</text>
<text x="39" y="164.1">capacitance</text>
<text x="76.4" y="164.4">I</text>
<text x="79.9" y="164.4">= 0 to 250 mA</text>
<text x="149.4" y="162.2">2</text>
<text x="159.6" y="162.2">10</text>
<text x="181.4" y="162.2">µF</text>
<text x="23.7" y="172.5">Notes:</text>
</g>
<text font-size="2.8" x="26.3" y="177.3">For SO-8 package the maximum limit of load regulation and dropout should be increased by 20 mV.</text>
<g font-size="2.3">
<text x="86" y="30.8">A</text>
<text x="104.9" y="30.8">I</text>
<text x="124.2" y="30.8">O</text>
</g>
<g font-size="2.1">
<text x="29.7" y="47.8">O</text>
<text x="77.3" y="47.8">O</text>
<text x="93.9" y="47.8">I</text>
<text x="77.3" y="53.3">O</text>
<text x="93.9" y="53.3">I</text>
<text x="78.3" y="57.9">A</text>
<text x="30.2" y="63.4">I</text>
<text x="77.3" y="63.4">O</text>
<text x="28.4" y="68.8">out</text>
<text x="30.7" y="74.3">O</text>
<text x="78.5" y="74.3">I</text>
<text x="100.8" y="74.3">O</text>
<text x="30.7" y="79.8">O</text>
<text x="78.5" y="79.8">I</text>
<text x="92.9" y="79.8">O</text>
<text x="29.3" y="87.6">d</text>
<text x="78.5" y="87.6">I</text>
<text x="100.8" y="87.6">O</text>
<text x="78.5" y="95.3">I</text>
<text x="100.8" y="95.3">O</text>
<text x="78.5" y="100.8">I</text>
<text x="77.3" y="106.2">O</text>
<text x="78.5" y="110.8">I</text>
<text x="29.9" y="132.7">d</text>
<text x="77.3" y="132.7">O</text>
<text x="29.6" y="143.7">IL</text>
<text x="77.3" y="138.2">O</text>
<text x="78.3" y="143.7">A</text>
<text x="97.2" y="138.2">A</text>
<text x="29.4" y="149.1">IH</text>
<text x="78.3" y="149.1">A</text>
<text x="29.6" y="154.6">I</text>
<text x="78.5" y="154.6">I</text>
<text x="91.5" y="154.6">C</text>
<text x="29.8" y="162.3">O</text>
<text x="77.3" y="164.6">O</text>
<text x="23.7" y="176.2">(1)</text>
</g>
<g font-size="2.1" fill="#00f">
<text x="60.9" y="78.5">(1)</text>
<text x="61.4" y="131.4">(1)</text>
</g>
</svg>
